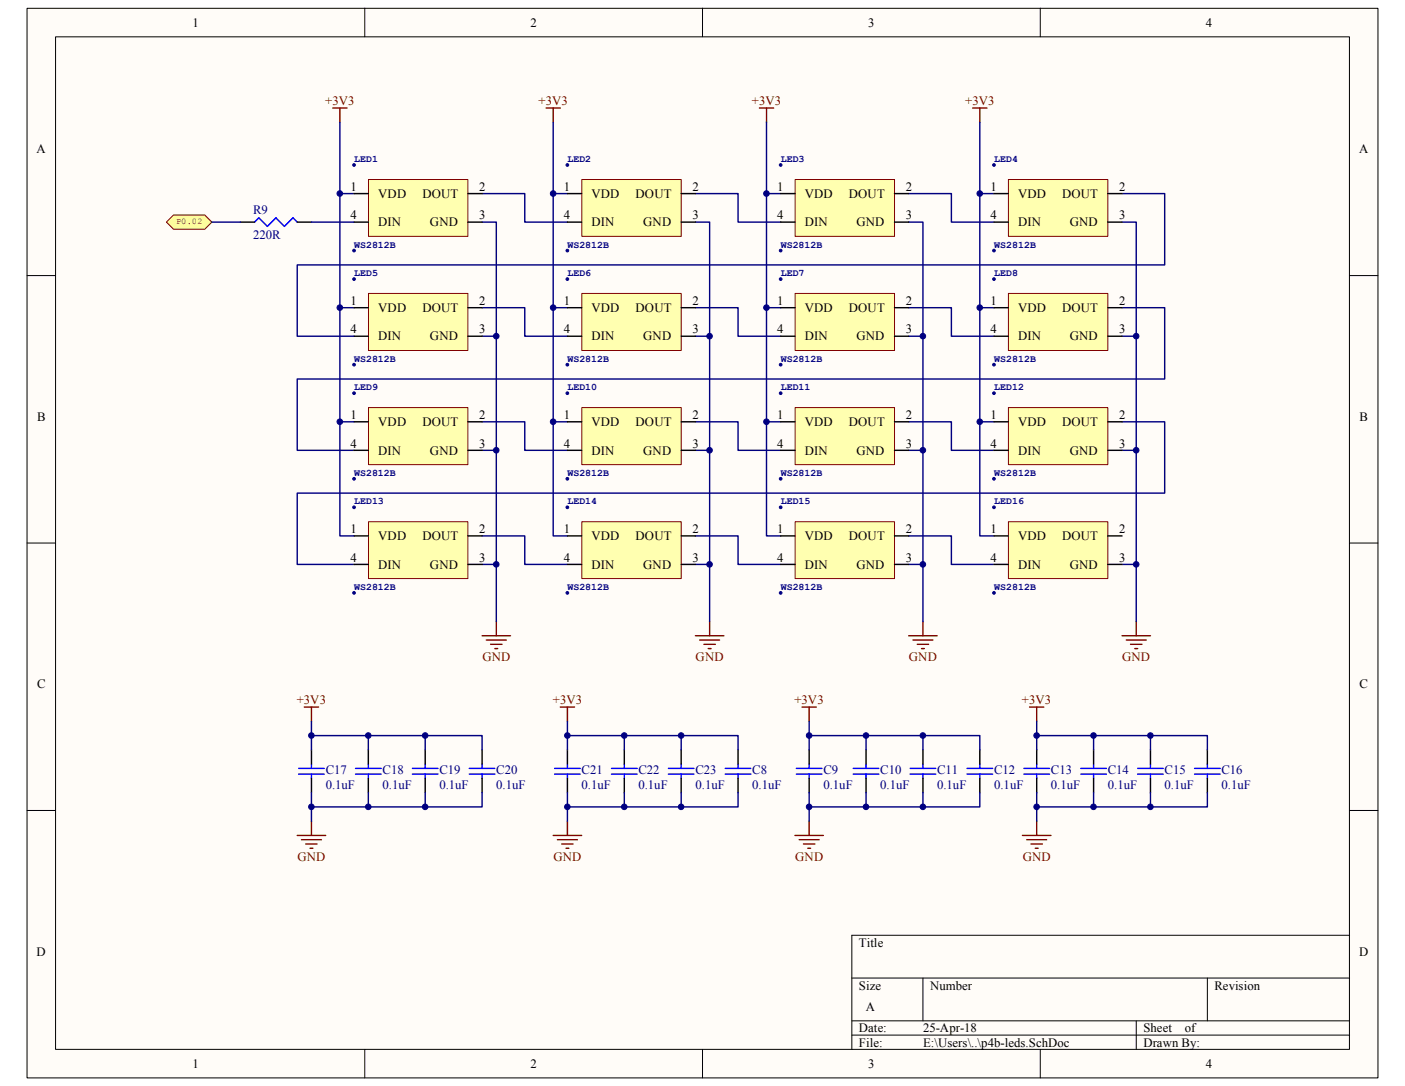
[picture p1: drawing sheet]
<svg xmlns="http://www.w3.org/2000/svg" width="279mm" height="216mm" viewBox="0 0 279 216" stroke-linecap="round" stroke-linejoin="round" font-family="sans-serif">
<path d="M5.4 1.7h268.6v212.6h-268.6z" fill="#fffcf8"/>
<path d="M5.4 1.7h268.6v212.6h-268.6z" fill="none" stroke="#000" stroke-width=".2"/>
<path d="M11.1 7.4h257.3v201.2h-257.3z" fill="#fffcf8"/>
<g fill="none" stroke="#000" stroke-width=".2">
<path d="M11 7.3h257.4v201.3h-257.4zM72.5 1.6v5.7M139.7 1.6v5.7M206.9 1.6v5.7M5.4 54.8h5.6M268.4 54.8h5.6M5.4 108h5.6M268.4 108h5.6M5.4 161.1h5.6M268.4 161.1h5.6M169.4 194.4h99M183.5 194.4v8.5"/>
<path d="M240.1 194.4v8.5M268.4 185.9h-99v22.7M72.5 208.6v5.7M139.7 208.6v5.7M169.4 202.9h99M169.4 205.8h99M206.9 208.6v5.7M226 202.9v5.7"/>
</g>
<g fill="none" stroke="#800000" stroke-width=".28">
<path d="M66.2 21.5h2.8M67.6 21.5v2.8M95.9 126.4h5.6M96.7 127.2h4M97.6 128.1h2.2M98.4 128.9h.6M98.7 123.6v2.8M138.3 126.4h5.6M139.1 127.2h4M140 128.1h2.2M140.8 128.9h.6M141.1 123.6v2.8"/>
<path d="M180.7 126.4h5.7M181.6 127.2h3.9M182.4 128.1h2.3M183.3 128.9h.5M183.5 123.6v2.8M223.1 126.4h5.7M224 127.2h3.9M224.8 128.1h2.3M225.7 128.9h.5M226 123.6v2.8"/>
</g>
<path d="M33.1 44.2l1.4-1.5h6.2l1.4 1.5-1.4 1.4h-6.2z" fill-rule="evenodd" fill="#ffff80" stroke="#800000" stroke-width=".2"/>
<g fill="none" stroke="#800000" stroke-width=".28">
<path d="M108.6 21.5h2.8M110 21.5v2.8M151 21.5h2.8M152.4 21.5v2.8M193.4 21.5h2.9M194.8 21.5v2.8M60.5 140.6h2.8M61.9 140.6v2.8M111.4 140.6h2.9M112.8 140.6v2.8M159.5 140.6h2.8M160.9 140.6v2.8"/>
<path d="M204.7 140.6h2.9M206.2 140.6v2.8M59.1 166.1h5.7M60 166.9h3.9M60.8 167.8h2.3M61.7 168.6h.5M61.9 163.3v2.8M110 166.1h5.7M110.9 166.9h3.9M111.7 167.8h2.3M112.6 168.6h.5M112.8 163.3v2.8"/>
<path d="M158.1 166.1h5.6M158.9 166.9h4M159.8 167.8h2.2M160.6 168.6h.6M160.9 163.3v2.8M203.3 166.1h5.7M204.2 166.9h3.9M205 167.8h2.3M205.9 168.6h.5M206.2 163.3v2.8"/>
</g>
<g fill="none" stroke="#00f" stroke-width=".28">
<path d="M50.6 44.2l.9-.9 1.7 1.7 1.7-1.7 1.7 1.7 1.7-1.7 .8 .9M59.4 153.9h5.1M59.4 152.8h5.1M61.9 151.9v.9M61.9 153.9v.8M70.7 153.9h5.1M70.7 152.8h5.1M73.2 151.9v.9M73.2 153.9v.8M82 153.9h5.1M82 152.8h5.1M84.6 151.9v.9"/>
<path d="M84.6 153.9v.8M93.3 153.9h5.1M93.3 152.8h5.1M95.9 151.9v.9M95.9 153.9v.8M110.3 153.9h5.1M110.3 152.8h5.1M112.8 151.9v.9M112.8 153.9v.8M121.6 153.9h5.1M121.6 152.8h5.1M124.2 151.9v.9"/>
<path d="M124.2 153.9v.8M132.9 153.9h5.1M132.9 152.8h5.1M135.5 151.9v.9M135.5 153.9v.8M144.2 153.9h5.1M144.2 152.8h5.1M146.8 151.9v.9M146.8 153.9v.8M158.4 153.9h5.1M158.4 152.8h5.1M160.9 151.9v.9"/>
<path d="M160.9 153.9v.8M169.7 153.9h5.1M169.7 152.8h5.1M172.2 151.9v.9M172.2 153.9v.8M181 153.9h5.1M181 152.8h5.1M183.5 151.9v.9M183.5 153.9v.8M192.3 153.9h5.1M192.3 152.8h5.1M194.8 151.9v.9"/>
<path d="M194.8 153.9v.8M203.6 153.9h5.1M203.6 152.8h5.1M206.2 151.9v.9M206.2 153.9v.8M214.9 153.9h5.1M214.9 152.8h5.1M217.5 151.9v.9M217.5 153.9v.8M226.2 153.9h5.1M226.2 152.8h5.1M228.8 151.9v.9"/>
<path d="M228.8 153.9v.8M237.6 153.9h5M237.6 152.8h5M240.1 151.9v.9M240.1 153.9v.8"/>
</g>
<g fill="none" stroke="#000" stroke-width=".28">
<path d="M47.8 44.2h2.8M59.1 44.2h2.8M61.9 149.1v2.8M61.9 154.7v2.9M73.2 149.1v2.8M73.2 154.7v2.9M84.6 149.1v2.8M84.6 154.7v2.9M95.9 149.1v2.8M95.9 154.7v2.9M112.8 149.1v2.8M112.8 154.7v2.9"/>
<path d="M124.2 149.1v2.8M124.2 154.7v2.9M135.5 149.1v2.8M135.5 154.7v2.9M146.8 149.1v2.8M146.8 154.7v2.9M160.9 149.1v2.8M160.9 154.7v2.9M172.2 149.1v2.8M172.2 154.7v2.9M183.5 149.1v2.8M183.5 154.7v2.9"/>
<path d="M194.8 149.1v2.8M194.8 154.7v2.9M206.2 149.1v2.8M206.2 154.7v2.9M217.5 149.1v2.8M217.5 154.7v2.9M228.8 149.1v2.8M228.8 154.7v2.9M240.1 149.1v2.8M240.1 154.7v2.9"/>
</g>
<g fill="none" stroke="#000080" stroke-width=".28">
<path d="M67.6 24.3v82.2h2.8M67.6 38.5h2.8M95.9 38.5h8.5v5.7h8.4M110 24.3v82.2h2.8M110 38.5h2.8M138.3 38.5h8.5v5.7h8.5M152.4 24.3v82.2h2.9M152.4 38.5h2.9M180.7 38.5h8.5v5.7h8.5M194.8 24.3v82.2h2.9M194.8 38.5h2.9M223.1 38.5h8.5v14.2h-172.5v14.1h11.3"/>
<path d="M42.1 44.2h5.7M61.9 44.2h8.5M95.9 44.2h2.8v79.4M138.3 44.2h2.8v79.4M180.7 44.2h2.8v79.4M223.1 44.2h2.9v79.4M67.6 61.2h2.8M95.9 61.2h8.5v5.6h8.4M95.9 66.8h2.8M110 61.2h2.8M138.3 61.2h8.5v5.6h8.5M138.3 66.8h2.8"/>
<path d="M152.4 61.2h2.9M180.7 61.2h8.5v5.6h8.5M180.7 66.8h2.8M194.8 61.2h2.9M223.1 61.2h8.5v14.1h-172.5v14.2h11.3M223.1 66.8h2.9M67.6 83.9h2.8M95.9 83.9h8.5v5.6h8.4M95.9 89.5h2.8M110 83.9h2.8M138.3 83.9h8.5v5.6h8.5M138.3 89.5h2.8"/>
<path d="M152.4 83.9h2.9M180.7 83.9h8.5v5.6h8.5M180.7 89.5h2.8M194.8 83.9h2.9M223.1 83.9h8.5v14.1h-172.5v14.2h11.3M223.1 89.5h2.9M95.9 106.5h8.5v5.7h8.4M95.9 112.2h2.8M138.3 106.5h8.5v5.7h8.5M138.3 112.2h2.8M180.7 106.5h8.5v5.7h8.5M180.7 112.2h2.8"/>
<path d="M223.1 112.2h2.9M61.9 146.2h34v2.9M61.9 143.4v5.7M61.9 157.6v5.7M73.2 146.2v2.9M73.2 157.6v2.8M84.6 146.2v2.9M84.6 157.6v2.8M95.9 157.6v2.8h-34M112.8 146.2h34v2.9M112.8 143.4v5.7M112.8 157.6v5.7"/>
<path d="M124.2 146.2v2.9M124.2 157.6v2.8M135.5 146.2v2.9M135.5 157.6v2.8M146.8 157.6v2.8h-34M160.9 146.2h33.9v2.9M160.9 143.4v5.7M160.9 157.6v5.7M172.2 146.2v2.9M172.2 157.6v2.8M183.5 146.2v2.9M183.5 157.6v2.8"/>
<path d="M194.8 157.6v2.8h-33.9M206.2 146.2h33.9v2.9M206.2 143.4v5.7M206.2 157.6v5.7M217.5 146.2v2.9M217.5 157.6v2.8M228.8 146.2v2.9M228.8 157.6v2.8M240.1 157.6v2.8h-33.9"/>
</g>
<g fill="#000080" stroke="#000080" stroke-width=".2">
<circle cx="61.9" cy="146.2" r=".55"/>
<circle cx="61.9" cy="160.4" r=".55"/>
<circle cx="73.2" cy="160.4" r=".55"/>
<circle cx="73.2" cy="146.2" r=".55"/>
<circle cx="84.5" cy="146.2" r=".55"/>
<circle cx="84.5" cy="160.4" r=".55"/>
<circle cx="112.8" cy="146.2" r=".55"/>
<circle cx="112.8" cy="160.4" r=".55"/>
<circle cx="124.1" cy="160.4" r=".55"/>
<circle cx="124.1" cy="146.2" r=".55"/>
<circle cx="135.4" cy="146.2" r=".55"/>
<circle cx="135.4" cy="160.4" r=".55"/>
<circle cx="160.9" cy="146.2" r=".55"/>
<circle cx="160.9" cy="160.4" r=".55"/>
<circle cx="172.2" cy="160.4" r=".55"/>
<circle cx="172.2" cy="146.2" r=".55"/>
<circle cx="183.5" cy="146.2" r=".55"/>
<circle cx="183.5" cy="160.4" r=".55"/>
<circle cx="206.1" cy="146.2" r=".55"/>
<circle cx="206.1" cy="160.4" r=".55"/>
<circle cx="217.5" cy="160.4" r=".55"/>
<circle cx="217.5" cy="146.2" r=".55"/>
<circle cx="228.8" cy="146.2" r=".55"/>
<circle cx="228.8" cy="160.4" r=".55"/>
<circle cx="67.6" cy="83.8" r=".55"/>
<circle cx="67.6" cy="61.2" r=".55"/>
<circle cx="67.6" cy="38.5" r=".55"/>
<circle cx="98.7" cy="66.8" r=".55"/>
<circle cx="98.7" cy="89.5" r=".55"/>
<circle cx="98.7" cy="112.2" r=".55"/>
<circle cx="110" cy="83.8" r=".55"/>
<circle cx="110" cy="61.2" r=".55"/>
<circle cx="110" cy="38.5" r=".55"/>
<circle cx="141.1" cy="66.8" r=".55"/>
<circle cx="141.1" cy="89.5" r=".55"/>
<circle cx="141.1" cy="112.2" r=".55"/>
<circle cx="152.4" cy="83.8" r=".55"/>
<circle cx="152.4" cy="61.2" r=".55"/>
<circle cx="152.4" cy="38.5" r=".55"/>
<circle cx="183.5" cy="66.8" r=".55"/>
<circle cx="183.5" cy="89.5" r=".55"/>
<circle cx="183.5" cy="112.2" r=".55"/>
<circle cx="194.8" cy="83.8" r=".55"/>
<circle cx="194.8" cy="61.2" r=".55"/>
<circle cx="194.8" cy="38.5" r=".55"/>
<circle cx="225.9" cy="66.8" r=".55"/>
<circle cx="225.9" cy="89.5" r=".55"/>
<circle cx="225.9" cy="112.2" r=".55"/>
</g>
<path d="M73.3 35.7h19.7v11.3h-19.7z" fill="#ffffb0"/>
<path d="M73.3 35.7h19.7v11.3h-19.7z" fill="none" stroke="#800000" stroke-width=".2"/>
<path d="M70.4 38.5h2.8M93 38.5h2.9M70.4 44.2h2.8M93 44.2h2.9" fill="none" stroke="#000" stroke-width=".28"/>
<g fill="#000080" stroke="#000080" stroke-width=".2">
<circle cx="70.4" cy="32.8" r=".27"/>
<circle cx="70.4" cy="49.8" r=".27"/>
</g>
<path d="M73.3 58.4h19.7v11.3h-19.7z" fill="#ffffb0"/>
<path d="M73.3 58.3h19.7v11.4h-19.7z" fill="none" stroke="#800000" stroke-width=".2"/>
<path d="M70.4 61.2h2.8M70.4 66.8h2.8M93 61.2h2.9M93 66.8h2.9" fill="none" stroke="#000" stroke-width=".28"/>
<g fill="#000080" stroke="#000080" stroke-width=".2">
<circle cx="70.4" cy="55.5" r=".27"/>
<circle cx="70.4" cy="72.5" r=".27"/>
</g>
<path d="M73.3 81.1h19.7v11.3h-19.7z" fill="#ffffb0"/>
<path d="M73.3 81h19.7v11.4h-19.7z" fill="none" stroke="#800000" stroke-width=".2"/>
<path d="M70.4 83.9h2.8M70.4 89.5h2.8M93 83.9h2.9M93 89.5h2.9" fill="none" stroke="#000" stroke-width=".28"/>
<g fill="#000080" stroke="#000080" stroke-width=".2">
<circle cx="70.4" cy="78.2" r=".27"/>
<circle cx="70.4" cy="95.2" r=".27"/>
</g>
<path d="M73.3 103.8h19.7v11.2h-19.7z" fill="#ffffb0"/>
<path d="M73.3 103.7h19.7v11.3h-19.7z" fill="none" stroke="#800000" stroke-width=".2"/>
<path d="M70.4 106.5h2.8M70.4 112.2h2.8M93 106.5h2.9M93 112.2h2.9" fill="none" stroke="#000" stroke-width=".28"/>
<g fill="#000080" stroke="#000080" stroke-width=".2">
<circle cx="70.4" cy="100.9" r=".27"/>
<circle cx="70.4" cy="117.9" r=".27"/>
</g>
<path d="M115.7 35.7h19.8v11.3h-19.8z" fill="#ffffb0"/>
<path d="M115.7 35.7h19.8v11.3h-19.8z" fill="none" stroke="#800000" stroke-width=".2"/>
<path d="M112.8 38.5h2.9M135.5 38.5h2.8M112.8 44.2h2.9M135.5 44.2h2.8" fill="none" stroke="#000" stroke-width=".28"/>
<g fill="#000080" stroke="#000080" stroke-width=".2">
<circle cx="112.8" cy="32.8" r=".27"/>
<circle cx="112.8" cy="49.8" r=".27"/>
</g>
<path d="M115.7 58.4h19.8v11.3h-19.8z" fill="#ffffb0"/>
<path d="M115.7 58.3h19.8v11.4h-19.8z" fill="none" stroke="#800000" stroke-width=".2"/>
<path d="M112.8 61.2h2.9M112.8 66.8h2.9M135.5 61.2h2.8M135.5 66.8h2.8" fill="none" stroke="#000" stroke-width=".28"/>
<g fill="#000080" stroke="#000080" stroke-width=".2">
<circle cx="112.8" cy="55.5" r=".27"/>
<circle cx="112.8" cy="72.5" r=".27"/>
</g>
<path d="M115.7 81.1h19.8v11.3h-19.8z" fill="#ffffb0"/>
<path d="M115.7 81h19.8v11.4h-19.8z" fill="none" stroke="#800000" stroke-width=".2"/>
<path d="M112.8 83.9h2.9M112.8 89.5h2.9M135.5 83.9h2.8M135.5 89.5h2.8" fill="none" stroke="#000" stroke-width=".28"/>
<g fill="#000080" stroke="#000080" stroke-width=".2">
<circle cx="112.8" cy="78.2" r=".27"/>
<circle cx="112.8" cy="95.2" r=".27"/>
</g>
<path d="M115.7 103.8h19.8v11.2h-19.8z" fill="#ffffb0"/>
<path d="M115.7 103.7h19.8v11.3h-19.8z" fill="none" stroke="#800000" stroke-width=".2"/>
<path d="M112.8 106.5h2.9M112.8 112.2h2.9M135.5 106.5h2.8M135.5 112.2h2.8" fill="none" stroke="#000" stroke-width=".28"/>
<g fill="#000080" stroke="#000080" stroke-width=".2">
<circle cx="112.8" cy="100.9" r=".27"/>
<circle cx="112.8" cy="117.9" r=".27"/>
</g>
<path d="M158.2 35.7h19.7v11.3h-19.7z" fill="#ffffb0"/>
<path d="M158.1 35.7h19.8v11.3h-19.8z" fill="none" stroke="#800000" stroke-width=".2"/>
<path d="M155.3 38.5h2.8M177.9 38.5h2.8M155.3 44.2h2.8M177.9 44.2h2.8" fill="none" stroke="#000" stroke-width=".28"/>
<g fill="#000080" stroke="#000080" stroke-width=".2">
<circle cx="155.2" cy="32.8" r=".27"/>
<circle cx="155.2" cy="49.8" r=".27"/>
</g>
<path d="M158.2 58.4h19.7v11.3h-19.7z" fill="#ffffb0"/>
<path d="M158.1 58.3h19.8v11.4h-19.8z" fill="none" stroke="#800000" stroke-width=".2"/>
<path d="M155.3 61.2h2.8M155.3 66.8h2.8M177.9 61.2h2.8M177.9 66.8h2.8" fill="none" stroke="#000" stroke-width=".28"/>
<g fill="#000080" stroke="#000080" stroke-width=".2">
<circle cx="155.2" cy="55.5" r=".27"/>
<circle cx="155.2" cy="72.5" r=".27"/>
</g>
<path d="M158.2 81.1h19.7v11.3h-19.7z" fill="#ffffb0"/>
<path d="M158.1 81h19.8v11.4h-19.8z" fill="none" stroke="#800000" stroke-width=".2"/>
<path d="M155.3 83.9h2.8M155.3 89.5h2.8M177.9 83.9h2.8M177.9 89.5h2.8" fill="none" stroke="#000" stroke-width=".28"/>
<g fill="#000080" stroke="#000080" stroke-width=".2">
<circle cx="155.2" cy="78.2" r=".27"/>
<circle cx="155.2" cy="95.2" r=".27"/>
</g>
<path d="M158.2 103.8h19.7v11.2h-19.7z" fill="#ffffb0"/>
<path d="M158.1 103.7h19.8v11.3h-19.8z" fill="none" stroke="#800000" stroke-width=".2"/>
<path d="M155.3 106.5h2.8M155.3 112.2h2.8M177.9 106.5h2.8M177.9 112.2h2.8" fill="none" stroke="#000" stroke-width=".28"/>
<g fill="#000080" stroke="#000080" stroke-width=".2">
<circle cx="155.2" cy="100.9" r=".27"/>
<circle cx="155.2" cy="117.9" r=".27"/>
</g>
<path d="M200.6 35.7h19.7v11.3h-19.7z" fill="#ffffb0"/>
<path d="M200.5 35.7h19.8v11.3h-19.8z" fill="none" stroke="#800000" stroke-width=".2"/>
<path d="M197.7 38.5h2.8M220.3 38.5h2.8M197.7 44.2h2.8M220.3 44.2h2.8" fill="none" stroke="#000" stroke-width=".28"/>
<g fill="#000080" stroke="#000080" stroke-width=".2">
<circle cx="197.7" cy="32.8" r=".27"/>
<circle cx="197.7" cy="49.8" r=".27"/>
</g>
<path d="M200.6 58.4h19.7v11.3h-19.7z" fill="#ffffb0"/>
<path d="M200.5 58.3h19.8v11.4h-19.8z" fill="none" stroke="#800000" stroke-width=".2"/>
<path d="M197.7 61.2h2.8M197.7 66.8h2.8M220.3 61.2h2.8M220.3 66.8h2.8" fill="none" stroke="#000" stroke-width=".28"/>
<g fill="#000080" stroke="#000080" stroke-width=".2">
<circle cx="197.7" cy="55.5" r=".27"/>
<circle cx="197.7" cy="72.5" r=".27"/>
</g>
<path d="M200.6 81.1h19.7v11.3h-19.7z" fill="#ffffb0"/>
<path d="M200.5 81h19.8v11.4h-19.8z" fill="none" stroke="#800000" stroke-width=".2"/>
<path d="M197.7 83.9h2.8M197.7 89.5h2.8M220.3 83.9h2.8M220.3 89.5h2.8" fill="none" stroke="#000" stroke-width=".28"/>
<g fill="#000080" stroke="#000080" stroke-width=".2">
<circle cx="197.7" cy="78.2" r=".27"/>
<circle cx="197.7" cy="95.2" r=".27"/>
</g>
<path d="M200.6 103.8h19.7v11.2h-19.7z" fill="#ffffb0"/>
<path d="M200.5 103.7h19.8v11.3h-19.8z" fill="none" stroke="#800000" stroke-width=".2"/>
<path d="M197.7 106.5h2.8M197.7 112.2h2.8M220.3 106.5h2.8M220.3 112.2h2.8" fill="none" stroke="#000" stroke-width=".28"/>
<g fill="#000080" stroke="#000080" stroke-width=".2">
<circle cx="197.7" cy="100.9" r=".27"/>
<circle cx="197.7" cy="117.9" r=".27"/>
</g>
<g font-size="2.5">
<text x="38.3" y="5.3">1</text>
<text x="105.5" y="5.3">2</text>
<text x="172.6" y="5.3">3</text>
<text x="239.8" y="5.3">4</text>
<text x="7.3" y="30.5">A</text>
<text x="270.3" y="30.5">A</text>
<text x="69.7" y="37.9">1</text>
<text x="75.2" y="39.4">VDD</text>
<text x="84" y="39.4">DOUT</text>
<text x="95.3" y="37.9">2</text>
<text x="112.1" y="37.9">1</text>
<text x="117.6" y="39.4">VDD</text>
<text x="126.4" y="39.4">DOUT</text>
<text x="137.7" y="37.9">2</text>
<text x="154.6" y="37.9">1</text>
<text x="160.1" y="39.4">VDD</text>
<text x="168.8" y="39.4">DOUT</text>
<text x="180.1" y="37.9">2</text>
<text x="197" y="37.9">1</text>
<text x="202.5" y="39.4">VDD</text>
<text x="211.2" y="39.4">DOUT</text>
<text x="222.5" y="37.9">2</text>
<text x="69.7" y="43.6">4</text>
<text x="75.2" y="45">DIN</text>
<text x="85.5" y="45">GND</text>
<text x="95.3" y="43.6">3</text>
<text x="112.1" y="43.6">4</text>
<text x="117.6" y="45">DIN</text>
<text x="127.9" y="45">GND</text>
<text x="137.7" y="43.6">3</text>
<text x="154.6" y="43.6">4</text>
<text x="160.1" y="45">DIN</text>
<text x="170.3" y="45">GND</text>
<text x="180.1" y="43.6">3</text>
<text x="197" y="43.6">4</text>
<text x="202.5" y="45">DIN</text>
<text x="212.8" y="45">GND</text>
<text x="222.5" y="43.6">3</text>
<text x="69.7" y="60.6">1</text>
<text x="75.2" y="62">VDD</text>
<text x="84" y="62">DOUT</text>
<text x="95.3" y="60.6">2</text>
<text x="112.1" y="60.6">1</text>
<text x="117.6" y="62">VDD</text>
<text x="126.4" y="62">DOUT</text>
<text x="137.7" y="60.6">2</text>
<text x="154.6" y="60.6">1</text>
<text x="160.1" y="62">VDD</text>
<text x="168.8" y="62">DOUT</text>
<text x="180.1" y="60.6">2</text>
<text x="197" y="60.6">1</text>
<text x="202.5" y="62">VDD</text>
<text x="211.2" y="62">DOUT</text>
<text x="222.5" y="60.6">2</text>
<text x="69.7" y="66.3">4</text>
<text x="75.2" y="67.7">DIN</text>
<text x="85.5" y="67.7">GND</text>
<text x="95.3" y="66.3">3</text>
<text x="112.1" y="66.3">4</text>
<text x="117.6" y="67.7">DIN</text>
<text x="127.9" y="67.7">GND</text>
<text x="137.7" y="66.3">3</text>
<text x="154.6" y="66.3">4</text>
<text x="160.1" y="67.7">DIN</text>
<text x="170.3" y="67.7">GND</text>
<text x="180.1" y="66.3">3</text>
<text x="197" y="66.3">4</text>
<text x="202.5" y="67.7">DIN</text>
<text x="212.8" y="67.7">GND</text>
<text x="222.5" y="66.3">3</text>
<text x="7.4" y="83.6">B</text>
<text x="69.7" y="83.3">1</text>
<text x="95.3" y="83.3">2</text>
<text x="112.1" y="83.3">1</text>
<text x="137.7" y="83.3">2</text>
<text x="154.6" y="83.3">1</text>
<text x="180.1" y="83.3">2</text>
<text x="197" y="83.3">1</text>
<text x="222.5" y="83.3">2</text>
<text x="270.3" y="83.6">B</text>
<text x="69.7" y="89">4</text>
<text x="75.2" y="84.7">VDD</text>
<text x="84" y="84.7">DOUT</text>
<text x="95.3" y="89">3</text>
<text x="112.1" y="89">4</text>
<text x="117.6" y="84.7">VDD</text>
<text x="126.4" y="84.7">DOUT</text>
<text x="137.7" y="89">3</text>
<text x="154.6" y="89">4</text>
<text x="160.1" y="84.7">VDD</text>
<text x="168.8" y="84.7">DOUT</text>
<text x="180.1" y="89">3</text>
<text x="197" y="89">4</text>
<text x="202.5" y="84.7">VDD</text>
<text x="211.2" y="84.7">DOUT</text>
<text x="222.5" y="89">3</text>
<text x="75.2" y="90.4">DIN</text>
<text x="85.5" y="90.4">GND</text>
<text x="117.6" y="90.4">DIN</text>
<text x="127.9" y="90.4">GND</text>
<text x="160.1" y="90.4">DIN</text>
<text x="170.3" y="90.4">GND</text>
<text x="202.5" y="90.4">DIN</text>
<text x="212.8" y="90.4">GND</text>
<text x="69.7" y="106">1</text>
<text x="75.2" y="107.4">VDD</text>
<text x="84" y="107.4">DOUT</text>
<text x="95.3" y="106">2</text>
<text x="112.1" y="106">1</text>
<text x="117.6" y="107.4">VDD</text>
<text x="126.4" y="107.4">DOUT</text>
<text x="137.7" y="106">2</text>
<text x="154.6" y="106">1</text>
<text x="160.1" y="107.4">VDD</text>
<text x="168.8" y="107.4">DOUT</text>
<text x="180.1" y="106">2</text>
<text x="197" y="106">1</text>
<text x="202.5" y="107.4">VDD</text>
<text x="211.2" y="107.4">DOUT</text>
<text x="222.5" y="106">2</text>
<text x="69.7" y="111.7">4</text>
<text x="75.2" y="113.1">DIN</text>
<text x="85.5" y="113.1">GND</text>
<text x="95.3" y="111.7">3</text>
<text x="112.1" y="111.7">4</text>
<text x="117.6" y="113.1">DIN</text>
<text x="127.9" y="113.1">GND</text>
<text x="137.7" y="111.7">3</text>
<text x="154.6" y="111.7">4</text>
<text x="160.1" y="113.1">DIN</text>
<text x="170.3" y="113.1">GND</text>
<text x="180.1" y="111.7">3</text>
<text x="197" y="111.7">4</text>
<text x="202.5" y="113.1">DIN</text>
<text x="212.8" y="113.1">GND</text>
<text x="222.5" y="111.7">3</text>
<text x="7.4" y="136.8">C</text>
<text x="270.3" y="136.8">C</text>
<text x="7.3" y="190">D</text>
<text x="170.8" y="188.2">Title</text>
<text x="270.3" y="190">D</text>
<text x="170.8" y="196.7">Size</text>
<text x="184.9" y="196.7">Number</text>
<text x="241.5" y="196.7">Revision</text>
<text x="172.2" y="201">A</text>
<text x="170.8" y="205.2">Date:</text>
<text x="170.8" y="208.1">File:</text>
<text x="183.5" y="205.2">25-Apr-18</text>
<text x="183.5" y="208.1">E:\Users\..\p4b-leds.SchDoc</text>
<text x="227.4" y="205.2">Sheet</text>
<text x="227.4" y="208.1">Drawn By:</text>
<text x="235.6" y="205.2">of</text>
<text x="38.3" y="212.3">1</text>
<text x="105.5" y="212.3">2</text>
<text x="172.6" y="212.3">3</text>
<text x="239.8" y="212.3">4</text>
</g>
<g font-size="2.5" fill="#800000">
<text x="64.7" y="20.9">+3V3</text>
<text x="107.1" y="20.9">+3V3</text>
<text x="149.5" y="20.9">+3V3</text>
<text x="191.9" y="20.9">+3V3</text>
<text x="95.9" y="131.5">GND</text>
<text x="138.3" y="131.5">GND</text>
<text x="180.8" y="131.5">GND</text>
<text x="223.2" y="131.5">GND</text>
<text x="59" y="140">+3V3</text>
<text x="109.9" y="140">+3V3</text>
<text x="158" y="140">+3V3</text>
<text x="203.2" y="140">+3V3</text>
<text x="59.2" y="171.2">GND</text>
<text x="110.1" y="171.2">GND</text>
<text x="158.2" y="171.2">GND</text>
<text x="203.4" y="171.2">GND</text>
</g>
<g font-size="2.5" fill="#000080">
<text x="50.3" y="47.6">220R</text>
<text x="50.3" y="42.5">R9</text>
<text x="64.8" y="153.9">C17</text>
<text x="76.1" y="153.9">C18</text>
<text x="87.4" y="153.9">C19</text>
<text x="98.7" y="153.9">C20</text>
<text x="115.6" y="153.9">C21</text>
<text x="127" y="153.9">C22</text>
<text x="138.3" y="153.9">C23</text>
<text x="149.6" y="153.9">C8</text>
<text x="163.7" y="153.9">C9</text>
<text x="175" y="153.9">C10</text>
<text x="186.3" y="153.9">C11</text>
<text x="197.7" y="153.9">C12</text>
<text x="209" y="153.9">C13</text>
<text x="220.3" y="153.9">C14</text>
<text x="231.6" y="153.9">C15</text>
<text x="242.9" y="153.9">C16</text>
<text x="64.8" y="156.8">0.1uF</text>
<text x="76.1" y="156.8">0.1uF</text>
<text x="87.4" y="156.8">0.1uF</text>
<text x="98.7" y="156.8">0.1uF</text>
<text x="115.6" y="156.8">0.1uF</text>
<text x="127" y="156.8">0.1uF</text>
<text x="138.3" y="156.8">0.1uF</text>
<text x="149.6" y="156.8">0.1uF</text>
<text x="163.7" y="156.8">0.1uF</text>
<text x="175" y="156.8">0.1uF</text>
<text x="186.3" y="156.8">0.1uF</text>
<text x="197.7" y="156.8">0.1uF</text>
<text x="209" y="156.8">0.1uF</text>
<text x="220.3" y="156.8">0.1uF</text>
<text x="231.6" y="156.8">0.1uF</text>
<text x="242.9" y="156.8">0.1uF</text>
</g>
<g font-size="2" fill="#000080">
<text x="70.4" y="32.2">LED1</text>
<text x="112.8" y="32.2">LED2</text>
<text x="155.2" y="32.2">LED3</text>
<text x="197.7" y="32.2">LED4</text>
<text x="70.4" y="49.2">WS2812B</text>
<text x="112.8" y="49.2">WS2812B</text>
<text x="155.2" y="49.2">WS2812B</text>
<text x="197.7" y="49.2">WS2812B</text>
<text x="70.4" y="54.9">LED5</text>
<text x="112.8" y="54.9">LED6</text>
<text x="155.2" y="54.9">LED7</text>
<text x="197.7" y="54.9">LED8</text>
<text x="70.4" y="71.9">WS2812B</text>
<text x="112.8" y="71.9">WS2812B</text>
<text x="155.2" y="71.9">WS2812B</text>
<text x="197.7" y="71.9">WS2812B</text>
<text x="70.4" y="77.6">LED9</text>
<text x="112.8" y="77.6">LED10</text>
<text x="155.2" y="77.6">LED11</text>
<text x="197.7" y="77.6">LED12</text>
<text x="70.4" y="94.6">WS2812B</text>
<text x="112.8" y="94.6">WS2812B</text>
<text x="155.2" y="94.6">WS2812B</text>
<text x="197.7" y="94.6">WS2812B</text>
<text x="70.4" y="100.3">LED13</text>
<text x="112.8" y="100.3">LED14</text>
<text x="155.2" y="100.3">LED15</text>
<text x="197.7" y="100.3">LED16</text>
<text x="70.4" y="117.3">WS2812B</text>
<text x="112.8" y="117.3">WS2812B</text>
<text x="155.2" y="117.3">WS2812B</text>
<text x="197.7" y="117.3">WS2812B</text>
</g>
<text font-size="1.7" fill="#800000" x="35" y="44.6">P0.02</text>
</svg>
